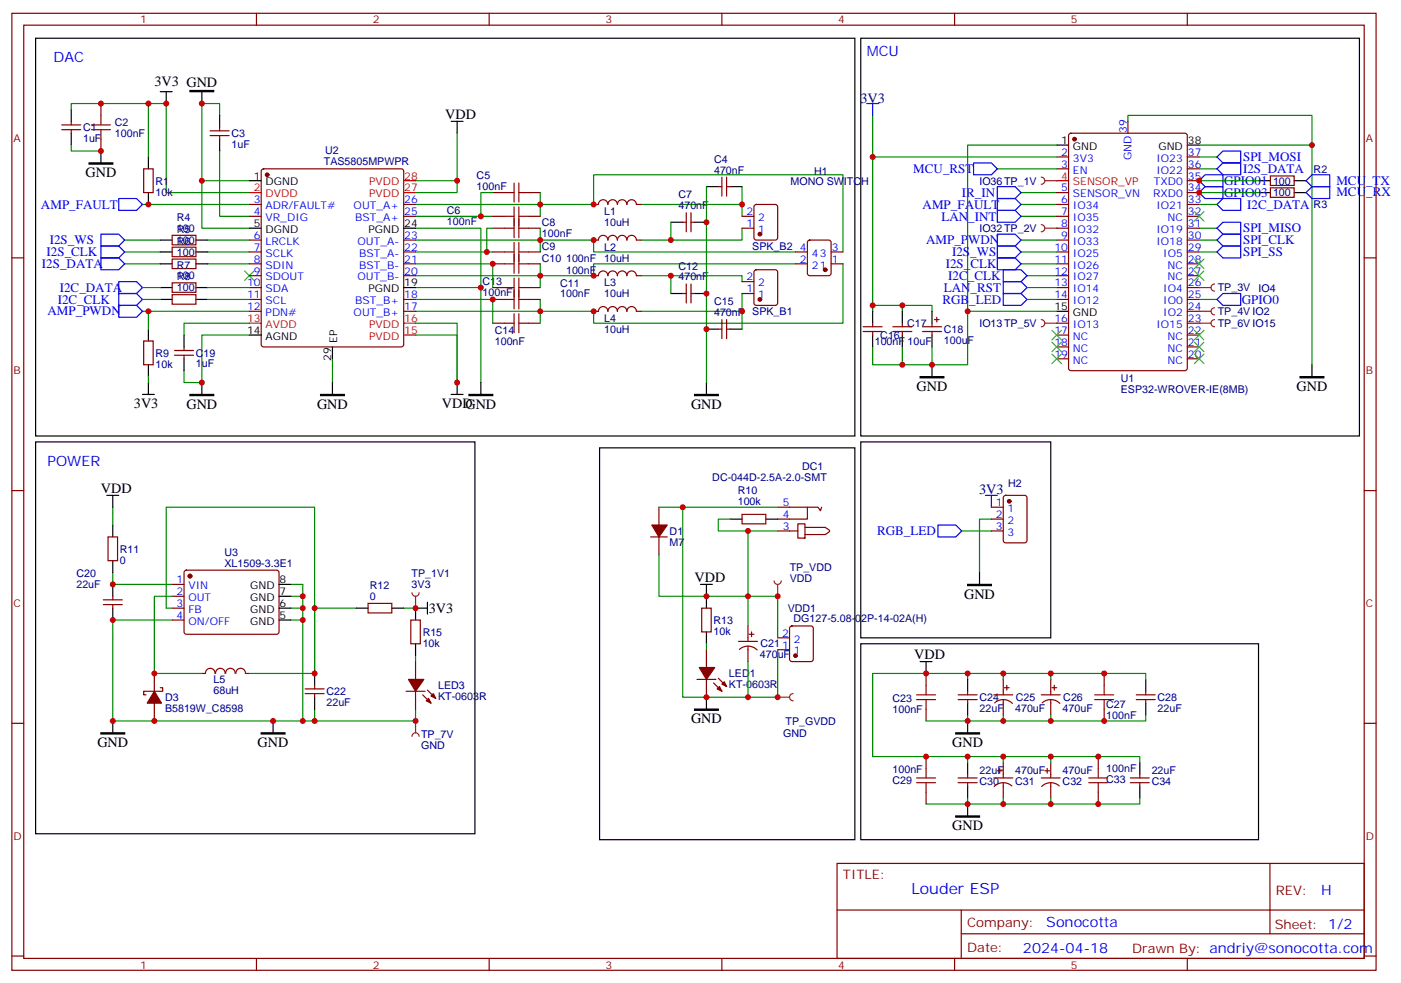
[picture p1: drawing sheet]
<svg xmlns="http://www.w3.org/2000/svg" width="416mm" height="292mm" viewBox="0 0 416 292" stroke-linecap="round" stroke-linejoin="round" font-family="sans-serif">
<g fill="none" stroke="#870000" stroke-width=".35">
<path d="M3.5 4h405.4v284.3h-405.4zM7.1 7.5h398.2v277.3h-398.2zM76.2 4v3.5M145.3 4v3.5M214.5 4v3.5M283.6 4v3.5M352.8 4v3.5M18.3 38.5h5.7M18.3 37.1h5.7M21.2 36.1v1M21.2 38.5v1.1M30 30.8v3.5"/>
<path d="M62.4 38.9h5.7M65.3 37.8v1.1M30 41.3v3.6M42.7 50.2h2.8v7h-2.8zM62.4 40.3h5.7M65.3 40.3v1M77.8 50.4l.5-.2h40.9l.5 .2 .2 .5v51.5l-.2 .5-.5 .2h-40.9l-.5-.3-.2-.4v-51.5zM213.4 55.5h1.1M214.5 52.6v5.7M215.9 52.6v5.7M215.9 55.5h1.1M3.5 76.6h3.6"/>
<path d="M51.2 69.9h7v2.8h-7zM51.2 73.4h7v2.9h-7zM51.2 77h7v2.8h-7zM74.1 60.7h3.5M74.1 64.3h3.5M74.1 71.3h3.5M74.1 74.9h3.5M74.1 78.4h3.5M119.9 60.7h3.6M119.9 64.3h3.6M119.9 71.3h3.6M119.9 74.9h3.6"/>
<path d="M119.9 78.4h3.6M176.4 60.7h1.4a1.41 1.41 0 0 1 1.4-1.4 1.41 1.41 0 0 1 1.4 1.5 1.41 1.41 0 0 1 1.4-1.5 1.41 1.41 0 0 1 1.4 1.5 1.41 1.41 0 0 1 1.5-1.5 1.41 1.41 0 0 1 1.4 1.5 1.41 1.41 0 0 1 1.4-1.5 1.41 1.41 0 0 1 1.4 1.5l1.4-.1M176.4 71.3h1.4a1.41 1.41 0 0 1 1.4-1.4 1.41 1.41 0 0 1 1.4 1.4 1.41 1.41 0 0 1 1.4-1.4 1.41 1.41 0 0 1 1.4 1.4 1.41 1.41 0 0 1 1.5-1.4 1.41 1.41 0 0 1 1.4 1.4 1.41 1.41 0 0 1 1.4-1.4 1.41 1.41 0 0 1 1.4 1.4h1.4M202.8 66h1.1M203.9 63.2v5.7M205.3 63.2v5.7M205.3 66h1.1M405.3 76.6h3.6M51.2 84h7v2.9h-7zM51.2 87.6h7v2.8h-7zM74.1 81.9h3.5M74.1 85.4h3.5"/>
<path d="M74.1 89h3.5M74.1 92.5h3.5M119.9 81.9h3.6M119.9 89h3.6M119.9 92.5h3.6M176.4 81.9h1.4a1.41 1.41 0 0 1 1.4-1.4 1.41 1.41 0 0 1 1.4 1.4 1.41 1.41 0 0 1 1.4-1.4 1.41 1.41 0 0 1 1.4 1.4 1.41 1.41 0 0 1 1.5-1.4 1.41 1.41 0 0 1 1.4 1.4 1.41 1.41 0 0 1 1.4-1.4 1.41 1.41 0 0 1 1.4 1.4h1.4M176.4 92.5h1.4a1.41 1.41 0 0 1 1.4-1.4 1.41 1.41 0 0 1 1.4 1.4 1.41 1.41 0 0 1 1.4-1.4 1.41 1.41 0 0 1 1.4 1.4 1.41 1.41 0 0 1 1.5-1.4 1.41 1.41 0 0 1 1.4 1.4 1.41 1.41 0 0 1 1.4-1.4 1.41 1.41 0 0 1 1.4 1.4h1.4M202.8 87.2h1.1M203.9 84.4v5.6M205.3 87.2h1.1M205.3 84.4v5.6M213.4 97.8h1.1"/>
<path d="M214.5 95v5.6M215.9 95v5.6M215.9 97.8h1.1M220.5 87.2h3.5M220.5 83.7h3.5M224.2 80.4l.5-.2h5.7l.6 .4 .1 9.4-.5 .7h-5.9l-.6-.4-.1-9.4zM42.7 101.3h2.8v7.1h-2.8zM51.9 105.6h5.6M51.9 104.1h5.6M54.7 103.1v1M54.7 105.6v1M3.5 145.8h3.6"/>
<path d="M405.3 145.8h3.6M208.5 180.7h2.8v7h-2.8zM209.9 193v5.3M231.1 193h3.5M231.1 189.5h3.5M234.8 186.2l.5-.2h5.6l.7 .4 .1 9.5-.5 .6-5.9 .1-.6-.5-.1-9.4zM3.5 214.9h3.6M207.1 201.9h5.6M209.9 201.9v5.3M212 202.9l2.5 2.5M213.4 201.5l2.5 2.5M405.3 214.9h3.6"/>
<path d="M248.7 256.5h156.6v28.3h-156.6zM377.3 256.6v20.8M248.7 270.4h156.5M285.6 277.4h119.6M285.6 270.4v14.1M3.5 284.1h3.6M76.2 284.8v3.5M145.3 284.8v3.5M214.5 284.8v3.5M283.6 284.8v3.5M352.8 284.8v3.5M405.3 284.1h3.6"/>
</g>
<g fill="none" stroke="#000" stroke-width=".35">
<path d="M10.6 11.4h243.4v118.1h-243.4zM21.2 32.5v3.6M21.2 39.6v3.5M47.6 27.2h3.6M49.4 27.2v3.6M60 27.2v3.6M65.3 34.3v3.5M30 44.9v3.5M44.1 46.6v3.6M44.1 57.2v3.5M65.3 41.3v3.6M74.1 53.7h3.5"/>
<path d="M209.9 55.5h3.5M217 55.5h3.5M47.6 71.3h3.6M47.6 74.9h3.6M47.6 78.4h3.6M58.2 71.3h3.5M58.2 74.9h3.5M58.2 78.4h3.5M74.1 67.8h3.5M119.9 67.8h3.6M199.3 66h3.5M206.4 66h3.5"/>
<path d="M44.1 97.8v3.5M47.6 85.4h3.6M47.6 89h3.6M54.7 99.6v3.5M58.2 85.4h3.5M58.2 89h3.5M74.1 99.6h3.5M119.9 85.4h3.6M199.3 87.2h3.5M206.4 87.2h3.5M209.9 97.8h3.5M217 97.8h3.5"/>
<path d="M42.3 117.2h3.6M44.1 108.4v3.5M44.1 113.7v3.5M54.7 106.6v3.5M60 113.7v3.5M98.8 103.1v3.5M98.8 113.7v3.5M134.1 117.2h3.5M135.8 113.7v3.5M142.9 113.7v3.5M209.9 113.7v3.5M178.2 133.1h75.8v116.4h-75.8z"/>
<path d="M208.1 173.6h3.6M209.9 173.6v7.1M209.9 187.7v3.6M209.9 207.2v3.5"/>
</g>
<g fill="none" stroke="#008700" stroke-width=".35">
<path d="M44.1 30.8h-22.9v1.7M65.3 34.3v-3.5h-5.3v22.9h14.1M21.2 43.1v1.8h8.8M44.1 46.6v-15.8h5.3v26.4h24.7M60 53.7v14.1h14.1M65.3 44.9v19.4h8.8M123.5 53.7h12.3M209.9 55.5v58.2M220.5 55.5v5.2M37 78.4h10.6M37 74.9h10.6M37 71.3h10.6"/>
<path d="M42.3 60.7h31.8M61.7 78.4h12.4M61.7 74.9h12.4M61.7 71.3h12.4M123.5 74.9h22.9M123.5 71.3h52.9v3.6h60M123.5 60.7h52.9v-8.8h74.1v23M123.5 67.8h19.4v17.6M123.5 78.4h22.9M123.5 64.3h22.9M160.5 60.7v3.6M160.5 71.3v3.6"/>
<path d="M160.5 78.4v3.5M190.5 60.7h30v3.6M199.3 66v5.3M220.5 67.8v3.5h-30M236.4 78.4h-60v3.5h-52.9M250.5 78.4v17.6h-74.1v-3.5h-52.9M42.3 92.5h31.8M42.3 85.4h5.3M42.3 89h5.3M44.1 92.5v5.3M61.7 85.4h12.4M61.7 89h12.4"/>
<path d="M74.1 99.6h-14.1v14.1h-5.3v-3.6M74.1 96h-19.4v3.6M123.5 89h22.9v7M123.5 96h12.3v17.7v-14.1h-12.3M123.5 85.4h19.4v28.3M160.5 89v3.5M190.5 81.9h30v1.8M199.3 81.9v5.3M220.5 87.2v5.3h-30M220.5 92.5v5.3M44.1 111.9v1.8M98.8 106.6v7.1"/>
<path d="M209.9 177.2h21.2v12.3M209.9 191.3v1.7M231.1 193v14.2h-21.2"/>
</g>
<path d="M35.3 59h5.3l1.7 1.7-1.7 1.8h-5.3zM30 76.6h5.3l1.7 1.8-1.7 1.8h-5.3zM30 73.1h5.3l1.7 1.8-1.7 1.7h-5.3zM30 69.6h5.3l1.7 1.7-1.7 1.8h-5.3zM35.3 90.7h5.3l1.7 1.8-1.7 1.8h-5.3zM35.3 87.2h5.3l1.7 1.8-1.7 1.7h-5.3zM35.3 83.7h5.3l1.7 1.7-1.7 1.8h-5.3z" fill="none" stroke="#00f" stroke-width=".35"/>
<path d="M56.4 26.9h7.1v.3h-7.1zM26.5 48.4h7v.4h-7zM56.4 117.2h7.1v.3h-7.1zM95.2 117.2h7.1v.3h-7.1zM139.3 117.2h7.1v.3h-7.1zM206.4 117.2h7v.3h-7zM206.4 210.7h7v.3h-7z" fill="#000" stroke="#000" stroke-width=".35"/>
<path d="M72.7 80.5l2.8 2.8M75.5 80.5l-2.8 2.8" fill="none" stroke="#3c3" stroke-width=".35"/>
<g fill="#870000" stroke="#870000" stroke-width=".35">
<path d="M213.1 204.7l.7-.7 .7 1.4z"/>
<path d="M214.5 203.3l.7-.7 .7 1.4z"/>
<path d="M207.8 198.3h4.6l-2.5 3.6z"/>
<circle cx="79.4" cy="51.9" r=".53"/>
<circle cx="236.4" cy="194.8" r=".53"/>
<circle cx="225.8" cy="89" r=".53"/>
</g>
<path d="M74.1 57.2h3.5M119.9 57.2h3.6M119.9 53.7h3.6M74.1 96h3.5M119.9 96h3.6M119.9 99.6h3.6" fill="none" stroke="#f00" stroke-width=".35"/>
<path d="M27.2 38.5h5.6M27.2 37.1h5.6M30 34.3v2.8M30 38.5v2.8" fill="none" stroke="#a10000" stroke-width=".35"/>
<path d="M230 172.6a1.06 1.06 0 0 0 1.1 1 1.06 1.06 0 0 0 1-1M231.1 173.6v3.6" fill="none" stroke="#8c2424" stroke-width=".35"/>
<circle cx="231.1" cy="177.2" r=".18" fill="#8c2424"/>
<g fill="none" stroke="#870000" stroke-width=".35">
<path d="M146.4 57.2h3.5M157 57.2h3.5M146.4 64.3h3.5M146.4 74.9h3.5M146.4 67.8h3.5M146.4 78.4h3.5M157 64.3h3.5M157 74.9h3.5M157 67.8h3.5M157 78.4h3.5M236.4 74.9h3.5M236.4 78.4h3.5"/>
<path d="M240.1 71.5l.5-.2h5.6l.7 .5v9.4l-.4 .7h-5.9l-.7-.4v-9.5zM246.9 74.9h3.6M246.9 78.4h3.6M146.4 89h3.5M146.4 96h3.5M146.4 85.4h3.5M157 89h3.5M157 96h3.5M157 85.4h3.5M193.3 159.5h5M195.8 150.7v5.3M195.8 159.5v5.3"/>
<path d="M220.5 152.8h7v2.8h-7zM231.1 150.7h12l.7 1.1 .3-1.1M231.1 157.8h6M237.1 155.6h2.1v4.3h-2.1zM239.2 156.7h6a1.62 1.62 0 0 1 1.3 1.2l-1.3 .9h-6M239.9 150.7v3.5h-8.8M219.4 190.6h5.7M219.7 193a3.8 3.8 0 0 1 5.3 .1M222.2 186v4.6M222.2 192v4.6M222.6 188.5h1.4M223.3 187.7v1.5"/>
<path d="M275.2 200.1v3.5M275.2 210.7v3.5M284.7 206.4h5.6M284.7 207.9h5.6M287.5 205.4v1M287.5 207.9v1M295.3 206.4h5.6M295.6 208.8a3.8 3.8 0 0 1 5.2 .2M298.1 201.9v4.5M298.1 207.9v4.5M298.4 204.3h1.5M299.2 203.6v1.4"/>
<path d="M309.4 206.4h5.6M309.7 208.8a3.8 3.8 0 0 1 5.2 .2M312.2 201.9v4.5M312.2 207.9v4.5M312.6 204.3h1.4M313.3 203.6v1.4M328.1 200.1v3.5M328.1 210.7v3.5M337.6 206.4h5.7M337.6 207.9h5.7M340.4 205.4v1M340.4 207.9v1"/>
<path d="M275.2 224.8v3.5M275.2 235.4v3.5M284.7 231.1h5.6M284.7 232.6h5.6M287.5 230.1v1M287.5 232.6v1M295.3 231.1h5.6M296.3 229h1.4M297 228.3v1.4M298.1 226.6v4.5M298.1 232.6v4.5M300.6 233.5a3.8 3.8 0 0 0-5.2 .2"/>
<path d="M309.4 231.1h5.6M310.4 229h1.5M311.1 228.3v1.4M312.2 226.6v4.5M312.2 232.6v4.5M314.7 233.5a3.8 3.8 0 0 0-5.2 .2M326.3 224.8v3.5M326.3 235.4v3.5M335.8 231.1h5.7M335.8 232.6h5.7M338.7 230.1v1M338.7 232.6v1"/>
</g>
<g fill="none" stroke="#008700" stroke-width=".35">
<path d="M135.8 39.6v17.6h-12.3M146.4 57.2h-3.5v7.1M160.5 57.2v3.5M146.4 67.8h-1.8v7.1M146.4 78.4v7M160.5 67.8v3.5M160.5 81.9v3.5M160.5 92.5v3.5M195.8 150.7h7M217 154.2h-3.6v3.6h8.8M231.1 157.8h-8.9v28.2M231.1 150.7h-28.3v56.5h7.1"/>
<path d="M195.8 164.8v12.4h14.1M222.2 196.6v10.6M287.5 200.1v1.8M287.5 212.4v1.8M298.1 212.4v1.8h-22.9M298.1 201.9v-1.8h-38.8v24.7h28.2v1.8M298.1 200.1h14.1v1.8M312.2 212.4v1.8h-14.1M312.2 200.1h28.2v1.8M340.4 212.4v1.8h-28.2M287.5 224.8h10.6v1.8M287.5 237.1v1.8h-12.3"/>
<path d="M298.1 224.8h14.1v1.8M298.1 237.1v1.8h-10.6M312.2 237.1v1.8h-14.1M312.2 224.8h26.5v1.8M338.7 237.1v1.8h-26.5"/>
</g>
<g fill="none" stroke="#a10000" stroke-width=".35">
<path d="M149.9 57.2h2.9M152.8 54.4v5.6M154.2 57.2h2.8M154.2 54.4v5.6M149.9 64.3h2.9M149.9 74.9h2.9M149.9 67.8h2.9M149.9 78.4h2.9M152.8 61.5v9.1M152.8 72v9.2M154.2 61.5v9.1M154.2 72v9.2"/>
<path d="M154.2 64.3h2.8M154.2 74.9h2.8M154.2 67.8h2.8M154.2 78.4h2.8M149.9 89h2.9M149.9 96h2.9M149.9 85.4h2.9M152.8 82.6v9.2M152.8 93.2v5.6M154.2 82.6v9.2M154.2 93.2v5.6M154.2 89h2.8"/>
<path d="M154.2 96h2.8M154.2 85.4h2.8M272.3 207.9h5.7M272.3 206.4h5.7M275.2 203.6v2.8M275.2 207.9v2.8M325.3 207.9h5.6M325.3 206.4h5.6M328.1 203.6v2.8M328.1 207.9v2.8M272.3 231.1h5.7M272.3 232.6h5.7"/>
<path d="M275.2 228.3v2.8M275.2 232.6v2.8M323.5 231.1h5.6M323.5 232.6h5.6M326.3 228.3v2.8M326.3 232.6v2.8"/>
</g>
<g fill="none" stroke="#000" stroke-width=".35">
<path d="M134.1 36.1h3.5M135.8 36.1v3.5M217 154.2h3.5M227.5 154.2h3.6M255.8 191.3h118.1v58.2h-118.1zM273.4 196.6h3.5M275.2 196.6v3.5M287.5 201.9v3.5M287.5 208.9v3.5M287.5 214.2v3.5M340.4 201.9v3.5M340.4 208.9v3.5"/>
<path d="M287.5 226.6v3.5M287.5 233.6v3.5M287.5 238.9v3.5M338.7 226.6v3.5M338.7 233.6v3.5"/>
</g>
<g fill="#870000" stroke="#870000" stroke-width=".35">
<path d="M193.7 156h4.6l-2.5 3.5z"/>
<circle cx="245.2" cy="80.2" r=".53"/>
</g>
<path d="M284 217.7h7v.4h-7zM284 242.4h7v.4h-7z" fill="#000" stroke="#000" stroke-width=".35"/>
<path d="M231.1 207.2h3.5M235.7 206.1a1.06 1.06 0 0 0-1.1 1.1 1.06 1.06 0 0 0 1.1 1" fill="none" stroke="#8c2424" stroke-width=".35"/>
<circle cx="231.1" cy="207.2" r=".18" fill="#8c2424"/>
<g fill="none" stroke="#008700" stroke-width=".35">
<path d="M259.3 34.3v12.3h54.7M335.1 36.1v-1.8h54.7v74.1M259.3 46.6v45.9M296.3 50.2h17.7M303.4 57.2h10.6M314 43.1h-26.5v49.4M356.3 57.2h17.6M356.3 50.2h5.3M356.3 43.1h33.5M356.3 53.7h17.6M356.3 46.6h5.3M303.4 78.4h10.6"/>
<path d="M303.4 71.3h10.6M303.4 60.7h10.6M303.4 64.3h10.6M303.4 74.9h10.6M356.3 60.7h5.3M356.3 67.8h5.3M356.3 74.9h5.3M356.3 71.3h5.3M259.3 90.7h8.8v1.8M268.1 90.7h8.8v1.8M305.2 81.9h8.8M305.2 85.4h8.8"/>
<path d="M314 92.5h-26.5v15.9h-10.6v-5.3M356.3 89h5.3M259.3 103.1v5.3h8.8M268.1 103.1v5.3h8.8M33.5 152.5v3.5M33.5 170.1v3.5M49.4 180.7v-30h44.1v30h12.3M93.5 180.7v19.4M119.9 180.7h3.6M123.5 194.8v1.8M123.5 210.7v3.5h-30"/>
</g>
<g fill="none" stroke="#00f" stroke-width=".35">
<path d="M257.5 30.8h3.6M259.3 30.8v3.5M289.3 48.4h5.3l1.7 1.8-1.7 1.7h-5.3zM296.3 55.5h5.3l1.8 1.7-1.8 1.8h-5.3zM296.3 59h5.3l1.8 1.7-1.8 1.8h-5.3zM356.3 57.2l1.8-1.7h5.3v3.5h-5.3zM358.1 51.9h5.3v3.6h-5.3l-1.8-1.8zM361.6 50.2l1.8-1.8h5.3v3.5h-5.3zM361.6 46.6l1.8-1.7h5.3v3.5h-5.3zM388.1 57.2l1.7-1.7h5.3v3.5h-5.3zM389.8 51.9h5.3v3.6h-5.3l-1.7-1.8zM296.3 62.5h5.3l1.8 1.8-1.8 1.7h-5.3z"/>
<path d="M296.3 69.6h5.3l1.8 1.7-1.8 1.8h-5.3zM296.3 73.1h5.3l1.8 1.8-1.8 1.7h-5.3zM296.3 76.6h5.3l1.8 1.8-1.8 1.8h-5.3zM361.6 67.8l1.8-1.8h5.3v3.6h-5.3zM361.6 60.7l1.8-1.7h5.3v3.5h-5.3zM361.6 71.3l1.8-1.7h5.3v3.5h-5.3zM361.6 74.9l1.8-1.8h5.3v3.5h-5.3zM298.1 83.7h5.3l1.8 1.7-1.8 1.8h-5.3zM298.1 80.2h5.3l1.8 1.7-1.8 1.8h-5.3zM361.6 89l1.8-1.8h5.3v3.5h-5.3z"/>
</g>
<g fill="none" stroke="#870000" stroke-width=".35">
<path d="M317.7 39.8l.5-.2h33.9l.6 .4 .1 69.4-.5 .7h-34.1l-.6-.4-.1-69.4zM335.1 36.1v3.5M314 46.6h3.5M314 50.2h3.5M314 57.2h3.5M352.8 46.6h3.5M352.8 50.2h3.5M352.8 53.7h3.5M352.8 57.2h3.5M377.5 55.8h7v2.8h-7zM377.5 52.3h7v2.8h-7zM314 60.7h3.5"/>
<path d="M314 64.3h3.5M314 67.8h3.5M314 71.3h3.5M314 74.9h3.5M314 78.4h3.5M352.8 60.7h3.5M352.8 64.3h3.5M352.8 67.8h3.5M352.8 71.3h3.5M352.8 74.9h3.5M352.8 78.4h3.5M256.5 97.1h5.6"/>
<path d="M256.5 98.5h5.6M259.3 96v1.1M259.3 98.5v1.1M265.3 97.1h5.6M265.3 98.5h5.6M268.1 96v1.1M268.1 98.5v1.1M274.1 97.1h5.7M274.1 98.5h5.7M276.9 96v1.1M276.9 98.5v1.1M277.6 95h1.4"/>
<path d="M278.3 94.3v1.4M314 81.9h3.5M314 85.4h3.5M314 89h3.5M314 96h3.5M314 99.6h3.5M352.8 81.9h3.5M352.8 85.4h3.5M352.8 89h3.5M352.8 92.5h3.5M352.8 96h3.5M352.8 99.6h3.5"/>
<path d="M314 103.1h3.5M314 106.6h3.5M352.8 103.1h3.5M352.8 106.6h3.5M32.1 159.5h2.8v7.1h-2.8zM109.4 179.3h7v2.8h-7z"/>
</g>
<g fill="none" stroke="#000" stroke-width=".35">
<path d="M255.8 11.4h148.1v118.1h-148.1zM314 43.1h3.5M352.8 43.1h3.5M373.9 57.2h3.6M373.9 53.7h3.6M384.5 57.2h3.6M384.5 53.7h3.6M259.3 92.5v3.5M259.3 99.6v3.5M268.1 92.5v3.5M268.1 99.6v3.5M276.9 92.5v3.5"/>
<path d="M276.9 99.6v3.5M314 92.5h3.5M276.9 108.4v3.5M389.8 108.4v3.5M33.5 156v3.5M33.5 166.6v3.5M105.8 180.7h3.6M116.4 180.7h3.5"/>
</g>
<path d="M314 53.7h3.5" fill="none" stroke="#f00" stroke-width=".35"/>
<circle cx="319.3" cy="41.3" r=".53" fill="#870000" stroke="#870000" stroke-width=".35"/>
<path d="M273.4 111.9h7.1v.4h-7.1zM386.3 111.9h7v.4h-7z" fill="#000" stroke="#000" stroke-width=".35"/>
<g fill="none" stroke="#3c3" stroke-width=".35">
<path d="M354.9 77l2.8 2.8M354.9 62.9l2.8 2.8M357.7 77l-2.8 2.8M357.7 62.9l-2.8 2.8M312.6 98.1l2.8 2.9M315.4 98.1l-2.8 2.9M354.9 80.5l2.8 2.8M354.9 98.1l2.8 2.9M357.7 80.5l-2.8 2.8M357.7 98.1l-2.8 2.9M312.6 101.7l2.8 2.8M312.6 105.2l2.8 2.8"/>
<path d="M315.4 105.2l-2.8 2.8M315.4 101.7l-2.8 2.8M354.9 105.2l2.8 2.8M354.9 101.7l2.8 2.8M357.7 105.2l-2.8 2.8M357.7 101.7l-2.8 2.8"/>
</g>
<path d="M122.4 218.8a1.06 1.06 0 0 1 1.1-1.1 1.06 1.06 0 0 1 1 1.1M123.5 214.2v3.5" fill="none" stroke="#8c2424" stroke-width=".35"/>
<circle cx="123.5" cy="214.2" r=".18" fill="#8c2424"/>
<g fill="#870000" stroke="#870000" stroke-width=".35">
<path d="M126.6 208.2l.8-.7 .7 1.4z"/>
<path d="M128.1 206.8l.7-.7 .7 1.4z"/>
<path d="M121.4 201.9h4.5l-2.4 3.5z"/>
<circle cx="56.4" cy="171.2" r=".53"/>
<circle cx="299.9" cy="148.9" r=".53"/>
</g>
<g fill="none" stroke="#870000" stroke-width=".35">
<path d="M294.6 150.7h3.5M294.6 154.2h3.5M294.6 157.8h3.5M298.3 147.4l.5-.2h5.6l.7 .4 .1 13-.5 .6-5.9 .1-.6-.5-.1-12.9zM30.7 179.6h5.6M30.7 178.2h5.6M33.5 177.2v1M33.5 179.6v1.1M51.2 173.6h3.5M51.2 177.2h3.5M54.9 169.6l.5-.2 27.1 .1 .4 .6-.1 17.9-.6 .5-27.1-.1-.4-.7v-17.6zM51.2 180.7h3.5"/>
<path d="M51.2 184.2h3.5M122.1 184.2h2.8v7.1h-2.8zM123.5 196.6v5.3M60 200.1h1M61.1 200.1a1.41 1.41 0 0 1 1.4-1.5 1.41 1.41 0 0 1 1.4 1.5M64.1 200.1a1.41 1.41 0 0 1 1.4-1.5 1.41 1.41 0 0 1 1.4 1.5M67.1 200.1a1.41 1.41 0 0 1 1.4-1.5 1.41 1.41 0 0 1 1.4 1.5M70.1 200.1a1.41 1.41 0 0 1 1.4-1.5 1.41 1.41 0 0 1 1.4 1.5M73 200.1h1.1M90.7 206.1h5.6M90.7 204.7h5.6M93.5 203.6v1.1"/>
<path d="M93.5 206.1v1.1M120.6 205.4h5.7M123.5 205.4v5.3M125.6 206.4l2.5 2.5M127 205l2.5 2.5"/>
</g>
<g fill="none" stroke="#000" stroke-width=".35">
<path d="M10.6 131.3h130.5v116.4h-130.5zM255.8 131.3h56.4v58.2h-56.4zM31.7 147.2h3.6M33.5 147.2v3.5M33.5 173.6v3.6M82.9 177.2h3.5M82.9 173.6h3.5M127 178.9v3.6M291 170.1v3.5M33.5 180.7v3.5M82.9 184.2h3.5M82.9 180.7h3.5"/>
<path d="M123.5 191.3v3.5M127 180.7h-3.5v3.5M33.5 214.2v3.5M81.1 214.2v3.5M93.5 200.1v3.5M93.5 207.2v3.5"/>
</g>
<g fill="none" stroke="#008700" stroke-width=".35">
<path d="M305.2 89h8.8M33.5 150.7v1.8M285.8 157.8h8.8M294.6 154.2h-3.6v15.9M33.5 173.6h17.7M51.2 177.2h-5.3v22.9h14.1M86.4 173.6h3.6v40.6M86.4 177.2h3.6M49.4 180.7h1.8M51.2 184.2h-17.7v30h60v-3.5M86.4 184.2h3.6M86.4 180.7h3.6"/>
<path d="M93.5 180.7v19.4h-19.4"/>
</g>
<path d="M287.5 173.6h7.1v.4h-7.1zM30 217.7h7v.4h-7zM77.6 217.7h7.1v.4h-7.1z" fill="#000" stroke="#000" stroke-width=".35"/>
<path d="M298.1 87.2h5.3l1.8 1.8-1.8 1.7h-5.3zM278.7 156h5.3l1.8 1.8-1.8 1.7h-5.3zM292.8 147.2h3.5M294.6 147.2v3.5" fill="none" stroke="#00f" stroke-width=".35"/>
<path d="M122.4 176.1a1.06 1.06 0 0 0 1.1 1.1 1.06 1.06 0 0 0 1-1.1M123.5 177.2v3.5" fill="none" stroke="#8c2424" stroke-width=".35"/>
<circle cx="123.5" cy="180.7" r=".18" fill="#8c2424"/>
<path d="M356.3 96h3.5M360.9 95a1.06 1.06 0 0 0-1.1 1 1.06 1.06 0 0 0 1.1 1.1" fill="none" stroke="#8c2424" stroke-width=".35"/>
<circle cx="356.3" cy="96" r=".18" fill="#8c2424"/>
<path d="M356.3 92.5h3.5M360.9 91.4a1.06 1.06 0 0 0-1.1 1.1 1.06 1.06 0 0 0 1.1 1.1" fill="none" stroke="#8c2424" stroke-width=".35"/>
<circle cx="356.3" cy="92.5" r=".18" fill="#8c2424"/>
<path d="M356.3 85.4h3.5M360.9 84.4a1.06 1.06 0 0 0-1.1 1 1.06 1.06 0 0 0 1.1 1.1" fill="none" stroke="#8c2424" stroke-width=".35"/>
<circle cx="356.3" cy="85.4" r=".18" fill="#8c2424"/>
<path d="M309.4 95a1.06 1.06 0 0 1 1 1 1.06 1.06 0 0 1-1 1.1M310.4 96h3.6" fill="none" stroke="#8c2424" stroke-width=".35"/>
<circle cx="314" cy="96" r=".18" fill="#8c2424"/>
<path d="M309.4 66.7a1.06 1.06 0 0 1 1 1.1 1.06 1.06 0 0 1-1 1.1M310.4 67.8h3.6" fill="none" stroke="#8c2424" stroke-width=".35"/>
<circle cx="314" cy="67.8" r=".18" fill="#8c2424"/>
<path d="M309.4 52.6a1.06 1.06 0 0 1 1 1.1 1.06 1.06 0 0 1-1 1.1M310.4 53.7h3.6" fill="none" stroke="#8c2424" stroke-width=".35"/>
<circle cx="314" cy="53.7" r=".18" fill="#8c2424"/>
<path d="M220.5 67.8h3.5M220.5 64.3h3.5M224.2 61l.5-.3h5.7l.6 .5 .1 9.4-.5 .7h-5.9l-.6-.4-.1-9.4zM45.9 200.1v5.3M45.9 208.9v5.3M47.6 204.3h.7v1.1h-5.6v1h.7" fill="none" stroke="#870000" stroke-width=".35"/>
<g fill="#870000" stroke="#870000" stroke-width=".35">
<path d="M45.9 205.4l2.1 3.5h-4.3z"/>
<circle cx="225.8" cy="69.6" r=".53"/>
</g>
<g fill="#c00">
<circle cx="60" cy="30.8" r=".88"/>
<circle cx="160.5" cy="60.7" r=".88"/>
<circle cx="160.5" cy="71.3" r=".88"/>
<circle cx="160.5" cy="81.9" r=".88"/>
<circle cx="160.5" cy="92.5" r=".88"/>
<circle cx="49.4" cy="30.8" r=".88"/>
<circle cx="142.9" cy="85.4" r=".88"/>
<circle cx="60" cy="53.7" r=".88"/>
<circle cx="209.9" cy="207.2" r=".88"/>
<circle cx="209.9" cy="177.2" r=".88"/>
<circle cx="44.1" cy="60.7" r=".88"/>
<circle cx="60" cy="113.7" r=".88"/>
<circle cx="44.1" cy="92.5" r=".88"/>
<circle cx="220.5" cy="92.5" r=".88"/>
<circle cx="199.3" cy="81.9" r=".88"/>
<circle cx="199.3" cy="71.3" r=".88"/>
<circle cx="220.5" cy="60.7" r=".88"/>
<circle cx="209.9" cy="87.2" r=".88"/>
<circle cx="209.9" cy="66" r=".88"/>
<circle cx="209.9" cy="97.8" r=".88"/>
<circle cx="30" cy="44.9" r=".88"/>
<circle cx="44.1" cy="30.8" r=".88"/>
<circle cx="30" cy="30.8" r=".88"/>
<circle cx="231.1" cy="177.2" r=".88"/>
<circle cx="222.3" cy="177.2" r=".88"/>
<circle cx="222.3" cy="207.2" r=".88"/>
<circle cx="142.9" cy="64.3" r=".88"/>
<circle cx="144.6" cy="74.9" r=".88"/>
<circle cx="146.4" cy="89" r=".88"/>
<circle cx="146.4" cy="78.4" r=".88"/>
<circle cx="222.3" cy="157.8" r=".88"/>
<circle cx="202.8" cy="150.7" r=".88"/>
<circle cx="176.4" cy="71.3" r=".88"/>
<circle cx="176.4" cy="60.7" r=".88"/>
<circle cx="176.4" cy="81.9" r=".88"/>
<circle cx="176.4" cy="92.5" r=".88"/>
<circle cx="287.5" cy="214.2" r=".88"/>
<circle cx="287.5" cy="200.1" r=".88"/>
<circle cx="275.2" cy="200.1" r=".88"/>
<circle cx="298.1" cy="200.1" r=".88"/>
<circle cx="298.1" cy="214.2" r=".88"/>
<circle cx="135.8" cy="53.7" r=".88"/>
<circle cx="275.2" cy="224.8" r=".88"/>
<circle cx="287.5" cy="224.8" r=".88"/>
<circle cx="298.1" cy="224.8" r=".88"/>
<circle cx="287.5" cy="238.9" r=".88"/>
<circle cx="298.1" cy="238.9" r=".88"/>
<circle cx="135.8" cy="113.7" r=".88"/>
<circle cx="312.2" cy="224.8" r=".88"/>
<circle cx="326.3" cy="224.8" r=".88"/>
<circle cx="312.2" cy="238.9" r=".88"/>
<circle cx="326.3" cy="238.9" r=".88"/>
<circle cx="312.2" cy="214.2" r=".88"/>
<circle cx="328.1" cy="214.2" r=".88"/>
<circle cx="312.2" cy="200.1" r=".88"/>
<circle cx="328.1" cy="200.1" r=".88"/>
<circle cx="231.1" cy="207.2" r=".88"/>
<circle cx="356.3" cy="57.2" r=".88"/>
<circle cx="356.3" cy="53.7" r=".88"/>
<circle cx="259.3" cy="46.6" r=".88"/>
<circle cx="259.3" cy="90.7" r=".88"/>
<circle cx="276.9" cy="108.4" r=".88"/>
<circle cx="268.1" cy="108.4" r=".88"/>
<circle cx="268.1" cy="90.7" r=".88"/>
<circle cx="389.8" cy="43.1" r=".88"/>
<circle cx="287.5" cy="92.5" r=".88"/>
<circle cx="93.5" cy="180.7" r=".88"/>
<circle cx="93.5" cy="214.2" r=".88"/>
<circle cx="33.5" cy="184.2" r=".88"/>
<circle cx="33.5" cy="173.6" r=".88"/>
<circle cx="90" cy="184.2" r=".88"/>
<circle cx="90" cy="180.7" r=".88"/>
<circle cx="90" cy="177.2" r=".88"/>
<circle cx="90" cy="214.2" r=".88"/>
<circle cx="33.5" cy="214.2" r=".88"/>
<circle cx="81.1" cy="214.2" r=".88"/>
<circle cx="93.5" cy="200.1" r=".88"/>
<circle cx="123.5" cy="180.7" r=".88"/>
<circle cx="123.5" cy="214.2" r=".88"/>
<circle cx="45.9" cy="200.1" r=".88"/>
<circle cx="45.9" cy="214.2" r=".88"/>
</g>
<text font-size="4.6" fill="#00f" x="270.8" y="265.6">Louder ESP</text>
<g font-size="4.2" fill="#00f">
<text x="257.5" y="16.7">MCU</text>
<text x="15.9" y="18.4">DAC</text>
<text x="14.1" y="138.4">POWER</text>
<text x="392.5" y="265.8">H</text>
<text x="310.9" y="275.4">Sonocotta</text>
<text x="304" y="283.2">2024-04-18</text>
</g>
<g font-size="4.2">
<text x="45.9" y="25.5">3V3 GND</text>
<text x="132.3" y="35.3">VDD</text>
<text x="25.4" y="52.6">GND</text>
<text x="272.3" y="116.2">GND</text>
<text x="385.2" y="116.2">GND</text>
<text x="39.8" y="121.1">3V3</text>
<text x="55.4" y="121.4">GND</text>
<text x="94.2" y="121.4">GND</text>
<text x="131.3" y="121.1">VDD</text>
<text x="138.3" y="121.4">GND</text>
<text x="205.3" y="121.4">GND</text>
<text x="30" y="146.5">VDD</text>
<text x="206.4" y="172.9">VDD</text>
<text x="286.5" y="178">GND</text>
<text x="127.4" y="182.1">3V3</text>
<text x="271.6" y="195.9">VDD</text>
<text x="205.3" y="214.9">GND</text>
<text x="28.9" y="222">GND</text>
<text x="76.6" y="222">GND</text>
<text x="282.9" y="222">GND</text>
<text x="282.9" y="246.7">GND</text>
</g>
<g font-size="4.2" fill="#000080">
<text x="255.7" y="30.5">3V3</text>
<text x="290.9" y="146.8">3V3</text>
</g>
<g font-size="3.9" fill="#00f">
<text x="369.4" y="47.8">SPI_MOSI</text>
<text x="271.4" y="51.4">MCU_RST</text>
<text x="369.4" y="51.4">I2S_DATA</text>
<text x="285.8" y="58.5">IR_IN</text>
<text x="363.7" y="58.5">GPIO03</text>
<text x="363.7" y="55">GPIO01</text>
<text x="397.1" y="54.9">MCU_TX</text>
<text x="397.1" y="58.4">MCU_RX</text>
<text x="12.2" y="62">AMP_FAULT</text>
<text x="274.1" y="62.1">AMP_FAULT</text>
<text x="279.7" y="65.6">LAN_INT</text>
<text x="370.6" y="62">I2C_DATA</text>
<text x="369.4" y="69.1">SPI_MISO</text>
<text x="13.8" y="76.1">I2S_CLK</text>
<text x="14.8" y="72.6">I2S_WS</text>
<text x="275.2" y="72.4">AMP_PWDN</text>
<text x="282.9" y="76.1">I2S_WS</text>
<text x="369.4" y="72.5">SPI_CLK</text>
<text x="369.4" y="76">SPI_SS</text>
<text x="12.5" y="79.6">I2S_DATA</text>
<text x="281" y="79.7">I2S_CLK</text>
<text x="281.7" y="83.2">I2C_CLK</text>
<text x="17.8" y="86.7">I2C_DATA</text>
<text x="280.4" y="86.7">LAN_RST</text>
<text x="14.1" y="93.7">AMP_PWDN</text>
<text x="17.2" y="90.2">I2C_CLK</text>
<text x="280" y="90.2">RGB_LED</text>
<text x="369" y="90.3">GPIO0</text>
<text x="260.6" y="159">RGB_LED</text>
</g>
<g font-size="3.9" fill="#800">
<text x="250.5" y="261.1">TITLE:</text>
<text x="379.1" y="265.8">REV:</text>
<text x="287.4" y="275.3">Company:</text>
<text x="378.7" y="275.9">Sheet: 1/2</text>
<text x="287.4" y="283">Date:</text>
<text x="336.4" y="283.1">Drawn By: andriy@sonocotta.com</text>
</g>
<g font-size="3.2" fill="#800">
<text x="41.6" y="6.9">1</text>
<text x="110.8" y="6.9">2</text>
<text x="179.9" y="6.9">3</text>
<text x="249.1" y="6.9">4</text>
<text x="318.2" y="6.9">5</text>
<text x="4.1" y="42.1">A</text>
<text x="405.9" y="42.1">A</text>
<text x="4.1" y="111.2">B</text>
<text x="405.9" y="111.2">B</text>
<text x="4.1" y="180.3">C</text>
<text x="405.9" y="180.3">C</text>
<text x="4.1" y="249.5">D</text>
<text x="405.9" y="249.5">D</text>
<text x="41.6" y="287.8">1</text>
<text x="110.8" y="287.8">2</text>
<text x="179.9" y="287.8">3</text>
<text x="249.1" y="287.8">4</text>
<text x="318.2" y="287.8">5</text>
</g>
<g font-size="3.2" fill="#000080">
<text x="24.7" y="39">C1</text>
<text x="34.1" y="40.7">100nF</text>
<text x="34.1" y="37.5">C2</text>
<text x="68.8" y="40.7">C3</text>
<text x="24.7" y="42.2">1uF</text>
<text x="68.8" y="43.9">1uF</text>
<text x="96.6" y="45.9">U2</text>
<text x="96.2" y="49.1">TAS5805MPWPR</text>
<text x="141.6" y="53.1">C5</text>
<text x="212.2" y="51.6">470nF</text>
<text x="212.2" y="48.4">C4</text>
<text x="241.9" y="51.9">H1</text>
<text x="390.3" y="51.3">R2</text>
<text x="46.2" y="58.1">10k</text>
<text x="46.2" y="54.8">R1</text>
<text x="141.6" y="56.3">100nF</text>
<text x="201.6" y="59">C7</text>
<text x="234.9" y="55">MONO SWITCH</text>
<text x="291" y="54.9">IO36TP_1V</text>
<text x="378.3" y="58.4">100</text>
<text x="378.3" y="54.8">100</text>
<text x="52.6" y="65.7">R4</text>
<text x="132.8" y="63.7">C6</text>
<text x="179.5" y="63.9">L1</text>
<text x="201.6" y="62.2">470nF</text>
<text x="390.3" y="61.9">R3</text>
<text x="52.6" y="68.9">100</text>
<text x="52.6" y="69.2">R5</text>
<text x="132.8" y="66.9">100nF</text>
<text x="161" y="70.5">100nF</text>
<text x="161" y="67.2">C8</text>
<text x="179.5" y="67.2">10uH</text>
<text x="291" y="69">IO32TP_2V</text>
<text x="52.6" y="72.4">100</text>
<text x="52.6" y="75.9">100</text>
<text x="52.6" y="72.7">R6</text>
<text x="161" y="74.3">C9</text>
<text x="161" y="77.8">C10</text>
<text x="168.2" y="77.8">100nF</text>
<text x="179.5" y="77.8">10uH</text>
<text x="179.5" y="74.5">L2</text>
<text x="223.5" y="74.3">SPK_B2</text>
<text x="52.6" y="83">100</text>
<text x="52.6" y="79.8">R7</text>
<text x="52.6" y="83.3">R8</text>
<text x="168.2" y="81.3">100nF</text>
<text x="201.6" y="83.3">470nF</text>
<text x="201.6" y="80.1">C12</text>
<text x="52.6" y="86.5">100</text>
<text x="143.4" y="88.1">100nF</text>
<text x="143.4" y="84.8">C13</text>
<text x="166.4" y="88.4">100nF</text>
<text x="166.4" y="85.1">C11</text>
<text x="179.5" y="88.4">10uH</text>
<text x="179.5" y="85.1">L3</text>
<text x="361.8" y="86.6">TP_3V</text>
<text x="373.9" y="86.6">IO4</text>
<text x="179.5" y="95.6">L4</text>
<text x="212.2" y="93.9">470nF</text>
<text x="212.2" y="90.7">C15</text>
<text x="223.5" y="93.7">SPK_B1</text>
<text x="361.8" y="93.6">TP_4V IO2</text>
<text x="147" y="99.2">C14</text>
<text x="179.5" y="99">10uH</text>
<text x="261.6" y="100.7">C16</text>
<text x="269.5" y="97.2">C17</text>
<text x="280.5" y="98.9">C18</text>
<text x="291" y="97.2">IO13TP_5V</text>
<text x="361.8" y="97.1">TP_6V IO15</text>
<text x="46.2" y="106">R9</text>
<text x="58.2" y="106">C19</text>
<text x="147" y="102.5">100nF</text>
<text x="259.9" y="102.5">100nF</text>
<text x="269.6" y="102.5">10uF</text>
<text x="280.5" y="102.1">100uF</text>
<text x="46.2" y="109.3">10k</text>
<text x="58.2" y="109.2">1uF</text>
<text x="333" y="113.4">U1</text>
<text x="333" y="116.7">ESP32-WROVER-IE(8MB)</text>
<text x="211.6" y="143">DC-044D-2.5A-2.0-SMT</text>
<text x="238.4" y="139.5">DC1</text>
<text x="219.2" y="146.9">R10</text>
<text x="299.5" y="144.8">H2</text>
<text x="219.2" y="150.1">100k</text>
<text x="199" y="158.9">D1</text>
<text x="35.6" y="167.4">0</text>
<text x="35.6" y="164.2">R11</text>
<text x="66.7" y="165.1">U3</text>
<text x="199" y="162.1">M7</text>
<text x="22.7" y="171.6">C20</text>
<text x="66.7" y="168.3">XL1509-3.3E1</text>
<text x="122.3" y="171.5">TP_1V1</text>
<text x="234.7" y="173">VDD</text>
<text x="234.7" y="169.8">TP_VDD</text>
<text x="22.7" y="174.8">22uF</text>
<text x="109.9" y="178.2">0</text>
<text x="109.9" y="175">R12</text>
<text x="122.3" y="174.8">3V3</text>
<text x="212" y="185.3">R13</text>
<text x="234.1" y="181.9">VDD1</text>
<text x="235.8" y="184.9">DG127-5.08-02P-14-02A(H)</text>
<text x="125.6" y="188.9">R15</text>
<text x="212" y="188.7">10k</text>
<text x="125.6" y="192.2">10k</text>
<text x="225.8" y="195.6">470uF</text>
<text x="226" y="192.4">C21</text>
<text x="63.4" y="203">L5</text>
<text x="216.6" y="201.3">LED1</text>
<text x="49" y="208.3">D3</text>
<text x="63.4" y="206.2">68uH</text>
<text x="97" y="209.7">22uF</text>
<text x="97" y="206.5">C22</text>
<text x="130.2" y="208.1">KT-0603R</text>
<text x="130.2" y="204.8">LED3</text>
<text x="216.6" y="204.5">KT-0603R</text>
<text x="265.2" y="208.7">C23</text>
<text x="291" y="208.3">C24</text>
<text x="301.8" y="208.2">C25</text>
<text x="315.9" y="208.2">C26</text>
<text x="344" y="208.3">C28</text>
<text x="49" y="211.4">B5819W_C8598</text>
<text x="233.4" y="215.3">TP_GVDD</text>
<text x="265.2" y="211.9">100nF</text>
<text x="291" y="211.5">22uF</text>
<text x="301.6" y="211.5">470uF</text>
<text x="315.7" y="211.5">470uF</text>
<text x="328.7" y="213.6">100nF</text>
<text x="328.7" y="210.4">C27</text>
<text x="344" y="211.5">22uF</text>
<text x="125.1" y="219.2">TP_7V</text>
<text x="232.7" y="218.8">GND</text>
<text x="125.1" y="222.4">GND</text>
<text x="265.2" y="229.6">100nF</text>
<text x="265.2" y="232.8">C29</text>
<text x="291" y="230">22uF</text>
<text x="291" y="233.2">C30</text>
<text x="301.6" y="230">470uF</text>
<text x="301.6" y="233.2">C31</text>
<text x="315.7" y="230">470uF</text>
<text x="315.7" y="233.2">C32</text>
<text x="328.7" y="229.4">100nF</text>
<text x="328.7" y="232.6">C33</text>
<text x="342.2" y="230">22uF</text>
<text x="342.2" y="233.2">C34</text>
</g>
<g font-size="3.2" fill="#00f">
<text x="334.8" y="39.6" transform="rotate(-90 334.8 39.6)">39</text>
<text x="315.3" y="46.3">2</text>
<text x="336.2" y="47.6" transform="rotate(-90 336.2 47.6)">GND</text>
<text x="353" y="46.3">37</text>
<text x="315.3" y="49.8">3</text>
<text x="318.8" y="51.6">EN</text>
<text x="318.8" y="48">3V3</text>
<text x="343.6" y="48">IO23</text>
<text x="343.6" y="51.6">IO22</text>
<text x="353" y="49.8">36</text>
<text x="353" y="53.3">35</text>
<text x="315.3" y="56.9">5</text>
<text x="318.8" y="58.6">SENSOR_VN</text>
<text x="342.6" y="58.6">RXD0</text>
<text x="342.9" y="55.1">TXD0</text>
<text x="353" y="56.9">34</text>
<text x="75.4" y="60.4">3</text>
<text x="75.4" y="63.9">4</text>
<text x="78.9" y="62.2">ADR/FAULT#</text>
<text x="78.9" y="65.7">VR_DIG</text>
<text x="105.1" y="62.2">OUT_A+</text>
<text x="105.6" y="65.7">BST_A+</text>
<text x="120.1" y="63.9">25</text>
<text x="120.1" y="60.4">26</text>
<text x="221.8" y="63.9">2</text>
<text x="225.3" y="65.7">2</text>
<text x="315.3" y="63.9">7</text>
<text x="315.3" y="60.4">6</text>
<text x="318.8" y="65.7">IO35</text>
<text x="318.8" y="62.2">IO34</text>
<text x="343.6" y="62.2">IO21</text>
<text x="346.9" y="65.7">NC</text>
<text x="353" y="60.4">33</text>
<text x="353" y="63.9">32</text>
<text x="75.4" y="71">6</text>
<text x="120.1" y="71">23</text>
<text x="221.8" y="67.5">1</text>
<text x="225.3" y="69.2">1</text>
<text x="315.3" y="71">9</text>
<text x="315.3" y="67.5">8</text>
<text x="318.8" y="69.2">IO32</text>
<text x="343.6" y="69.2">IO19</text>
<text x="353" y="67.5">31</text>
<text x="353" y="71">30</text>
<text x="75.4" y="74.5">7</text>
<text x="78.9" y="72.7">LRCLK</text>
<text x="78.9" y="76.3">SCLK</text>
<text x="106.2" y="72.7">OUT_A-</text>
<text x="106.7" y="76.3">BST_A-</text>
<text x="120.1" y="74.5">22</text>
<text x="237.7" y="74.5">4</text>
<text x="241.2" y="76.3">43</text>
<text x="247.1" y="74.5">3</text>
<text x="313.3" y="74.5">10</text>
<text x="318.8" y="76.3">IO25</text>
<text x="318.8" y="72.7">IO33</text>
<text x="343.6" y="72.7">IO18</text>
<text x="345.6" y="76.3">IO5</text>
<text x="353" y="74.5">29</text>
<text x="75.4" y="78">8</text>
<text x="75.4" y="81.6">9</text>
<text x="78.9" y="79.8">SDIN</text>
<text x="78.9" y="83.3">SDOUT</text>
<text x="106.2" y="83.3">OUT_B-</text>
<text x="106.7" y="79.8">BST_B-</text>
<text x="120.1" y="81.6">20</text>
<text x="120.1" y="78">21</text>
<text x="221.8" y="83.3">2</text>
<text x="237.7" y="78">2</text>
<text x="241.2" y="79.8">21</text>
<text x="247.1" y="78">1</text>
<text x="313.3" y="81.6">12</text>
<text x="313.3" y="78">11</text>
<text x="318.8" y="83.3">IO27</text>
<text x="318.8" y="79.8">IO26</text>
<text x="346.9" y="79.8">NC</text>
<text x="346.9" y="83.3">NC</text>
<text x="353" y="78">28</text>
<text x="353" y="81.6">27</text>
<text x="73.4" y="85.1">10</text>
<text x="73.4" y="88.6">11</text>
<text x="78.9" y="86.9">SDA</text>
<text x="120.1" y="88.6">18</text>
<text x="221.8" y="86.9">1</text>
<text x="225.3" y="88.6">1</text>
<text x="225.3" y="85.1">2</text>
<text x="313.3" y="88.6">14</text>
<text x="313.3" y="85.1">13</text>
<text x="318.8" y="86.9">IO14</text>
<text x="345.6" y="86.9">IO4</text>
<text x="353" y="85.1">26</text>
<text x="353" y="88.6">25</text>
<text x="73.4" y="92.1">12</text>
<text x="78.9" y="90.4">SCL</text>
<text x="78.9" y="93.9">PDN#</text>
<text x="105.1" y="93.9">OUT_B+</text>
<text x="105.6" y="90.4">BST_B+</text>
<text x="120.1" y="92.1">17</text>
<text x="313.3" y="95.7">16</text>
<text x="318.8" y="90.4">IO12</text>
<text x="345.6" y="90.4">IO0</text>
<text x="345.6" y="93.9">IO2</text>
<text x="353" y="92.1">24</text>
<text x="353" y="95.7">23</text>
<text x="313.3" y="99.2">17</text>
<text x="318.8" y="101">NC</text>
<text x="318.8" y="97.4">IO13</text>
<text x="343.6" y="97.4">IO15</text>
<text x="346.9" y="101">NC</text>
<text x="353" y="99.2">22</text>
<text x="313.3" y="106.3">19</text>
<text x="313.3" y="102.7">18</text>
<text x="318.8" y="104.5">NC</text>
<text x="346.9" y="104.5">NC</text>
<text x="353" y="102.7">21</text>
<text x="353" y="106.3">20</text>
<text x="318.8" y="108">NC</text>
<text x="346.9" y="108">NC</text>
<text x="232.6" y="153.9">4</text>
<text x="232.6" y="150.4">5</text>
<text x="295.9" y="150.4">1</text>
<text x="295.9" y="153.9">2</text>
<text x="299.4" y="152.1">1</text>
<text x="299.4" y="155.6">2</text>
<text x="232.6" y="157.4">3</text>
<text x="295.9" y="157.4">3</text>
<text x="299.4" y="159.2">3</text>
<text x="52.5" y="173.3">1</text>
<text x="52.5" y="176.8">2</text>
<text x="56" y="175">VIN</text>
<text x="56" y="178.6">OUT</text>
<text x="52.5" y="180.3">3</text>
<text x="52.5" y="183.9">4</text>
<text x="56" y="182.1">FB</text>
<text x="56" y="185.6">ON/OFF</text>
<text x="232.4" y="189.2">2</text>
<text x="235.9" y="190.9">2</text>
<text x="232.4" y="192.7">1</text>
<text x="235.9" y="194.5">1</text>
</g>
<g font-size="3.2">
<text x="315.3" y="42.8">1</text>
<text x="318.8" y="44.5">GND</text>
<text x="344.2" y="44.5">GND</text>
<text x="353" y="42.8">38</text>
<text x="75.4" y="53.3">1</text>
<text x="78.9" y="55.1">DGND</text>
<text x="75.4" y="67.5">5</text>
<text x="78.9" y="69.2">DGND</text>
<text x="109.4" y="69.2">PGND</text>
<text x="120.1" y="67.5">24</text>
<text x="109.4" y="86.9">PGND</text>
<text x="120.1" y="85.1">19</text>
<text x="313.3" y="92.1">15</text>
<text x="318.8" y="93.9">GND</text>
<text x="73.4" y="99.2">14</text>
<text x="78.9" y="101">AGND</text>
<text x="100.2" y="101.8" transform="rotate(-90 100.2 101.8)">EP</text>
<text x="98.4" y="107.3" transform="rotate(-90 98.4 107.3)">29</text>
<text x="83.1" y="173.3">8</text>
<text x="74.3" y="178.6">GND</text>
<text x="74.3" y="175">GND</text>
<text x="83.1" y="176.8">7</text>
<text x="74.3" y="185.6">GND</text>
<text x="74.3" y="182.1">GND</text>
<text x="83.1" y="183.9">5</text>
<text x="83.1" y="180.3">6</text>
</g>
<g font-size="3.2" fill="#f00">
<text x="120.1" y="53.3">28</text>
<text x="315.3" y="53.3">4</text>
<text x="75.4" y="56.9">2</text>
<text x="78.9" y="58.6">DVDD</text>
<text x="109.7" y="58.6">PVDD</text>
<text x="109.7" y="55.1">PVDD</text>
<text x="120.1" y="56.9">27</text>
<text x="318.8" y="55.1">SENSOR_VP</text>
<text x="73.4" y="95.7">13</text>
<text x="120.1" y="95.7">16</text>
<text x="78.9" y="97.4">AVDD</text>
<text x="109.7" y="101">PVDD</text>
<text x="109.7" y="97.4">PVDD</text>
<text x="120.1" y="99.2">15</text>
</g>
</svg>
